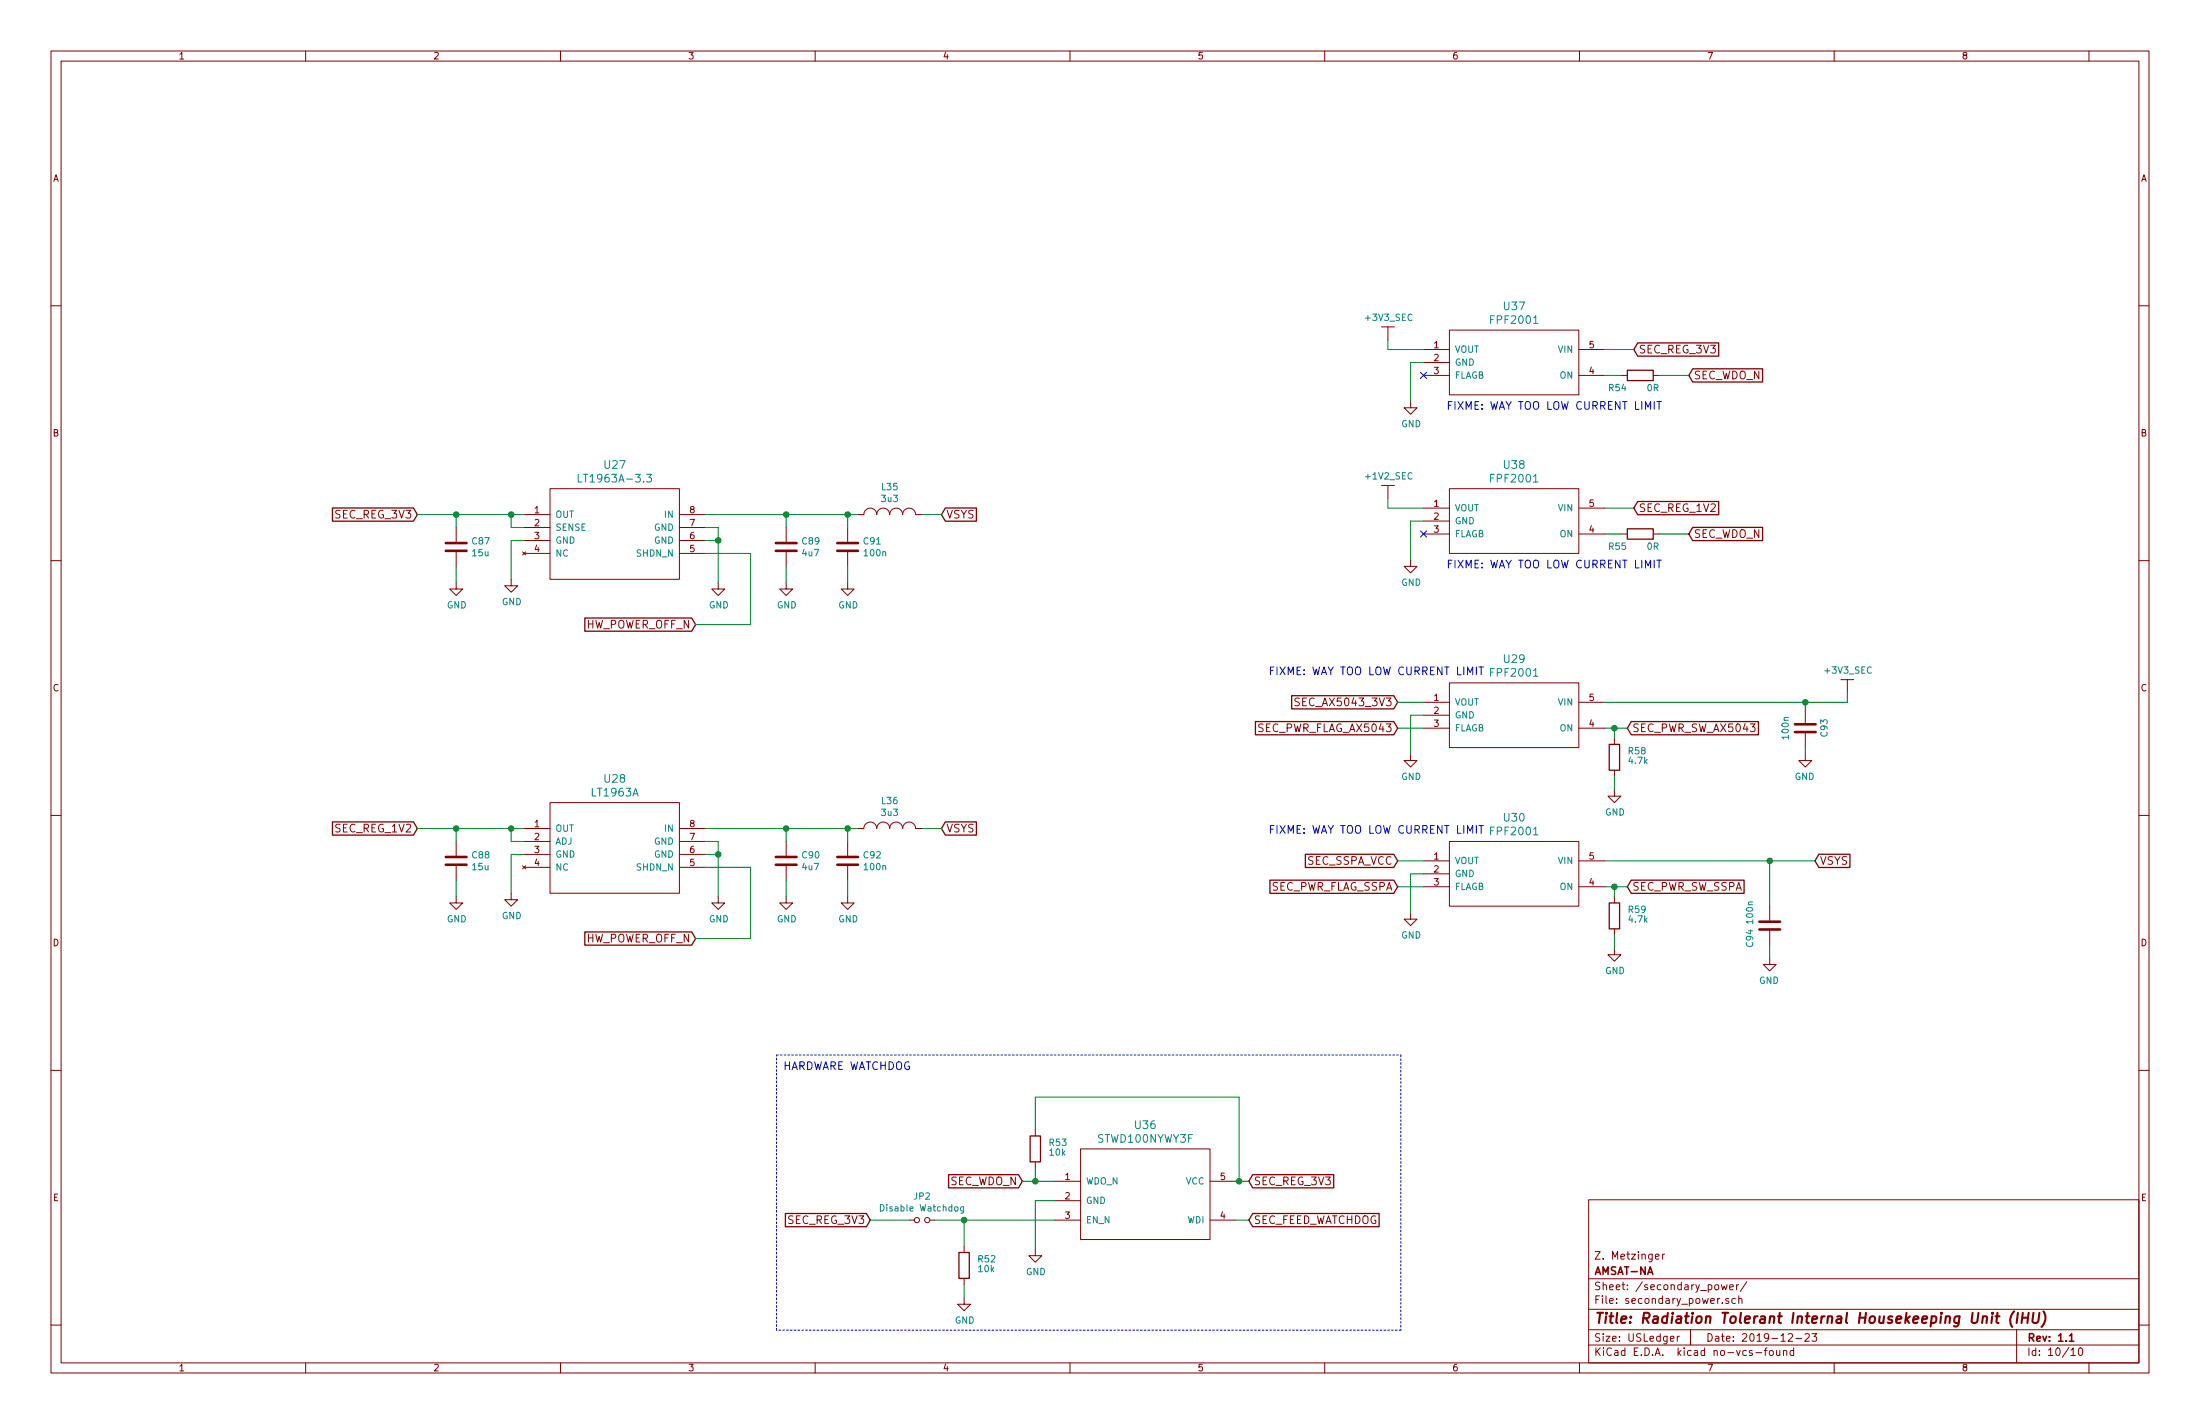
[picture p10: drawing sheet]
<svg xmlns="http://www.w3.org/2000/svg" width="432mm" height="279mm" viewBox="0 0 432 279" stroke-linecap="round" stroke-linejoin="round" font-family="sans-serif">
<g fill="none" stroke="#840000" stroke-width=".2">
<path d="M10 10h411.8v259.4h-411.8zM12 12h407.8v255.4h-407.8zM60 10v2M110 10v2M160 10v2M210 10v2M260 10v2M310 10v2M360 10v2M410 10v2M10 60h2M419.8 60h2"/>
<path d="M271.1 64.1h2.6M272.4 64.1v2.6M276.9 78.7v1.3h1.2l-1.2 1.3-1.3-1.3h1.3M279.4 68.6h5.1M279.4 71.1h5.1M279.4 73.7h5.1M284.5 64.8h25.4v12.7h-25.4zM309.9 68.6h5.1M309.9 73.7h5.1M318.1 73.7h1.3M324.5 73.7h1.3M107.9 95.9h25.4v17.8h-25.4z"/>
<path d="M271.1 95.3h2.6M272.4 95.3v2.5M279.4 99.7h5.1M284.5 95.9h25.4v12.7h-25.4zM309.9 99.7h5.1M10 110h2M89.5 114.3v1.3h1.3l-1.3 1.2-1.2-1.2h1.2M89.5 103.5v2.8M89.5 108.3v2.8M100.3 113.7v1.2h1.3l-1.3 1.3-1.2-1.3h1.2M102.6 108.3l.6 .6M102.9 101h5"/>
<path d="M102.9 103.5h5M102.9 106h5M102.9 108.6h5M103.2 108.3l-.6 .6M133.3 101h5.1M133.3 103.5h5.1M133.3 106h5.1M133.3 108.6h5.1M141 114.3v1.3h1.2l-1.2 1.2-1.3-1.2h1.3M154.3 114.3v1.3h1.3l-1.3 1.2-1.3-1.2h1.3M154.3 103.5v2.8M154.3 108.3v2.8"/>
<path d="M166.4 114.3v1.3h1.2l-1.2 1.2-1.3-1.2h1.3M166.4 103.5v2.8M166.4 108.3v2.8M168.3 101h1.2a1.27 1.27 0 0 1 1.3-1.3 1.27 1.27 0 0 1 1.3 1.3 1.27 1.27 0 0 1 1.3-1.3 1.27 1.27 0 0 1 1.2 1.3 1.27 1.27 0 0 1 1.3-1.3 1.27 1.27 0 0 1 1.3 1.3 1.27 1.27 0 0 1 1.2-1.3 1.27 1.27 0 0 1 1.3 1.3h1.3M276.9 109.9v1.2h1.2l-1.2 1.3-1.3-1.3h1.3M279.4 102.2h5.1M279.4 104.8h5.1M309.9 104.8h5.1M318.1 104.8h1.3M324.5 104.8h1.3M419.8 110h2M255 137h-.5l-.3 .2v.3l.8 .4v.4a.62 .62 0 0 1-.8 .1"/>
<path d="M279.4 137.8h5.1M284.5 134h25.4v12.7h-25.4zM309.9 137.8h5.1M354.3 139.1v2.8M361.3 133.4h2.6M362.6 133.4v2.5M10 160h2M107.9 157.5h25.4v17.8h-25.4zM276.9 148v1.2h1.2l-1.2 1.3-1.3-1.3h1.3M279.4 140.3h5.1M279.4 142.9h5.1M309.9 142.9h5.1"/>
<path d="M316.9 154.9v1.3h1.2l-1.2 1.3-1.3-1.3h1.3M316.9 144.8v1.3M316.9 151.1v1.3M354.3 148v1.2h-1.2l1.2 1.3 1.3-1.3h-1.3M354.3 143.9v2.8M419.8 160h2M89.5 175.9v1.3h1.3l-1.3 1.2-1.2-1.2h1.2M89.5 165.1v2.8M89.5 169.9v2.8M100.3 175.3v1.2h1.3l-1.3 1.3-1.2-1.3h1.2M102.6 169.9l.6 .6M102.9 162.6h5"/>
<path d="M102.9 165.1h5M102.9 167.6h5M102.9 170.2h5M103.2 169.9l-.6 .6M133.3 162.6h5.1M133.3 165.1h5.1M133.3 167.6h5.1M133.3 170.2h5.1M141 175.9v1.3h1.2l-1.2 1.2-1.3-1.2h1.3M154.3 175.9v1.3h1.3l-1.3 1.2-1.3-1.2h1.3M154.3 165.1v2.8M154.3 169.9v2.8"/>
<path d="M166.4 175.9v1.3h1.2l-1.2 1.2-1.3-1.2h1.3M166.4 165.1v2.8M166.4 169.9v2.8M168.3 162.6h1.2a1.27 1.27 0 0 1 1.3-1.3 1.27 1.27 0 0 1 1.3 1.3 1.27 1.27 0 0 1 1.3-1.3 1.27 1.27 0 0 1 1.2 1.3 1.27 1.27 0 0 1 1.3-1.3 1.27 1.27 0 0 1 1.3 1.3 1.27 1.27 0 0 1 1.2-1.3 1.27 1.27 0 0 1 1.3 1.3h1.3M276.9 179.1v1.2h1.2l-1.2 1.3-1.3-1.3h1.3M279.4 168.9h5.1M279.4 171.5h5.1M279.4 174h5.1M284.5 165.1h25.4v12.7h-25.4zM309.9 168.9h5.1M309.9 174h5.1M316.9 175.9v1.3"/>
<path d="M347.3 177.8v2.8M316.9 186.1v1.2h1.2l-1.2 1.3-1.3-1.3h1.3M316.9 182.2v1.3M347.3 188v1.2h-1.2l1.2 1.3 1.3-1.3h-1.3M347.3 182.6v2.8M10 210h2M419.8 210h2M178.4 239.4h1.1M182.5 239.4h1M203.2 221.6v1.3M203.2 228v1.2M207 231.8h5.1"/>
<path d="M207 235.6h5.1M207 239.4h5.1M212.1 225.4h25.4v17.8h-25.4zM237.5 231.8h5.1M237.5 239.4h5.1M311.8 235.4h108v32h-108zM10 260h2M189.2 254.6v1.3h1.3l-1.3 1.3-1.2-1.3h1.2M189.2 244.5v1.2M189.2 250.8v1.3M203.2 245.1v1.3h1.3l-1.3 1.3-1.3-1.3h1.3M311.8 256.9h108"/>
<path d="M311.8 250.9h108M324.9 246.6l.7-.2v-.2l-.5-.1-.2 .2 .1 .7h.6M326.3 246.1v1M326.7 246.1l-.3 .1-.1 .2M337.8 252.1l.3 1 .3-.8 .3 .8 .3-1M339.3 254.8h-.4l-.2 .2 .1 .2 .5 .1v.4h-.6M339.5 252.6l.7-.2-.1-.3h-.4l-.2 .2v.7h.6M340.6 254.8h-.4l-.3 .2 .1 .6 .2 .2 .4-.1M340.8 252.1v1M341.3 254.9l.2-.1h.3l.1 1M341.3 252.1h-.3l-.2 .2M341.3 254.3v1.5"/>
<path d="M342.8 251.5l-1.2 1.9M419.8 260h2M60 267.4v2M110 267.4v2M160 267.4v2M210 267.4v2M260 267.4v2M310 267.4v2M311.8 263.9h108M311.8 260.9h108M327.9 262.7l.7-.2-.1-.2-.4-.1-.2 .2v.7h.6M329.2 262.2v1"/>
<path d="M329.6 262.2l-.4 .3M331.8 260.9v3M344.6 265.4h1.2M346.3 265h.5M346.8 264.5l-.3 .2v1.3M347.3 265.1l.2-.1 .5 .1v.7l-.2 .2-.5-.2zM348.7 265l.1 .9 .3 .1 .2-.2M349.3 265v1M350 265.1l.1-.1a.37 .37 0 0 1 .6 .2v.8M350 265v1M351 261.8l.6-.1 .2 .4-.9 1.1h.9M352 265h-.4l-.3 .3 .2 .6h.5"/>
<path d="M352 264.5v1.5M352.5 262.6h1.1M354.3 261.8l.5-.1 .3 .1v.3l-.9 1.1h.9M355.6 261.7h1l-.5 .6 .4 .1v.6l-.2 .2-.7-.2M360 267.4v2M395.8 260.9v6.5M406.5 264.9l.4-.4v1.5M406.5 266h.8M408.1 264.6l.3-.1a.94 .94 0 0 1 0 1.5l-.4-.3zM410 267.4v2"/>
<circle cx="180" cy="239.4" r=".51"/>
<circle cx="182" cy="239.4" r=".51"/>
</g>
<path d="M406.2 262.1l.4-.4v1.5M406.2 263.2h.8" fill="none" stroke="#840000" stroke-width=".3"/>
<path d="M391 258.3l-.1 1.3M391.1 257.6v.2l.1-.1-.1-.1v.2M391.7 258.3h.8M392 257.6l-.2 1.7 .1 .2 .4 .1M395.3 257.3a2.37 2.37 0 0 0-.4 3.1M396.1 257.6l-.3 2M396.9 258.5h1.1M397 257.6l-.2 2M398.2 257.6l-.3 2M399.1 257.6l-.2 1.6 .2 .3a.66 .66 0 0 0 1-.3l.2-1.6M401.1 257.3a2.31 2.31 0 0 1-.4 3.1" fill="none" stroke="#840000" stroke-width=".41"/>
<g fill="none" stroke="#840000" stroke-width=".25">
<path d="M319.4 72.6h5.1v2.1h-5.1zM321.4 67.3h15.9v2.6h-15.9l-.7-1.3zM332.2 72.4h13.7v2.6h-13.7l-.7-1.3zM65.3 99.7h15.9l.7 1.3-.7 1.3h-15.9zM185.5 99.7h6.1v2.6h-6.1l-.7-1.3zM321.4 98.4h15.9v2.6h-15.9l-.7-1.3zM319.4 103.8h5.1v2h-5.1zM332.2 103.5h13.7v2.6h-13.7l-.7-1.3zM114.8 121.3h21l.7 1.3-.7 1.3h-21zM253.5 136.5h20.1l.7 1.3-.7 1.3h-20.1zM246.4 141.6h27.2l.7 1.3-.7 1.3h-27.2zM315.8 146.1h2.1v5h-2.1z"/>
<path d="M320.2 141.6h24.9v2.6h-24.9l-.8-1.3zM65.3 161.3h15.9l.7 1.3-.7 1.3h-15.9zM185.5 161.3h6.1v2.6h-6.1l-.7-1.3zM249.3 172.7h24.3l.7 1.3-.7 1.3h-24.3zM256.2 167.6h17.4l.7 1.3-.7 1.3h-17.4zM315.8 177.2h2.1v5h-2.1zM320.2 172.7h22.1v2.6h-22.1l-.8-1.3zM357 167.6h6.1v2.6h-6.1l-.8-1.3zM114.8 182.9h21l.7 1.3-.7 1.2h-21zM154.2 238.1h15.9l.7 1.3-.7 1.3h-15.9zM186.2 230.5h13.7l.8 1.3-.8 1.3h-13.7zM202.2 222.9h2v5.1h-2z"/>
<path d="M245.9 230.5h15.9v2.6h-15.9l-.8-1.3zM245.9 238.1h24.8v2.6h-24.8l-.8-1.3zM188.2 245.7h2v5.1h-2z"/>
</g>
<g fill="none" stroke="#840000" stroke-width=".51">
<path d="M87.5 108.1h4.1M87.5 106.6h4.1M152.3 108.1h4M152.3 106.6h4M164.3 108.1h4.1M164.3 106.6h4.1M352.3 143.6h4.1M352.3 142.1h4.1M87.5 169.7h4.1M87.5 168.1h4.1M152.3 169.7h4M152.3 168.1h4"/>
<path d="M164.3 169.7h4.1M164.3 168.1h4.1M345.3 182.4h4.1M345.3 180.8h4.1"/>
</g>
<path d="M113.5 93.1v1.5h.7M126.9 93.1h1l-.5 .5 .4 .2v.6l-.2 .2h-.5l-.2-.2M172.8 236.3a.64 .64 0 0 1 .7 .7 .64 .64 0 0 1-.7 .6zM189.1 236.8v1.1l-.2 .1h-.3M189.1 236.8h-.3l-.3 .2 .1 .6h.5" fill="none" stroke="#008484" stroke-width=".2"/>
<path d="M278.8 73.1l1.2 1.2M280 73.1l-1.2 1.2M278.8 104.2l1.2 1.2M280 104.2l-1.2 1.2" fill="none" stroke="#000084" stroke-width=".2"/>
<path d="M324.7 78.8v1.5M325.2 78.8h.9M325.6 78.8v1.5M324.7 109.9v1.5M325.2 109.9h.9M325.6 109.9v1.5M289.8 130.9v1.5M290.3 130.9h.9M290.7 130.9v1.5M289.8 162v1.5M290.3 162h.9M290.7 162v1.5" fill="none" stroke="#0000c2" stroke-width=".2"/>
<g fill="none" stroke="#008400" stroke-width=".2">
<path d="M272.4 66.7v1.9h7M279.4 71.1h-2.5v7.6M315 68.6h5.7M315 73.7h3.1M325.8 73.7h5.7M272.4 97.8v1.9h7M315 99.7h5.7M81.9 101h21M89.5 101v2.5M89.5 111.1v3.2M100.3 101v2.5h2.6M102.9 106h-2.6v7.7"/>
<path d="M138.4 101h29.9M138.4 103.5h2.6v10.8M138.4 106h2.6M138.4 108.6h8.9v14h-10.8M154.3 101v2.5M154.3 111.1v3.2M166.4 101v2.5M166.4 111.1v3.2M181 101h3.8M279.4 102.2h-2.5v7.7M315 104.8h3.1M325.8 104.8h5.7"/>
<path d="M274.3 137.8h5.1M354.3 137.8v1.3M362.6 135.9v1.9h-47.6M274.3 142.9h5.1M279.4 140.3h-2.5v7.7M315 142.9h4.4M316.9 142.9v1.9M316.9 152.4v2.5M354.3 146.7v1.3M81.9 162.6h21M89.5 162.6v2.5M89.5 172.7v3.2"/>
<path d="M100.3 162.6v2.5h2.6M102.9 167.6h-2.6v7.7M138.4 165.1h2.6v10.8M138.4 162.6h29.9M138.4 167.6h2.6M138.4 170.2h8.9v14h-10.8M154.3 162.6v2.5M154.3 172.7v3.2M166.4 162.6v2.5M166.4 172.7v3.2M181 162.6h3.8M274.3 174h5.1"/>
<path d="M274.3 168.9h5.1M279.4 171.5h-2.5v7.6M315 174h4.4M315 168.9h41.2M316.9 174v1.9M347.3 168.9v8.9M316.9 183.5v2.6M347.3 185.4v2.6M170.8 239.4h7.6M183.5 239.4h23.5M189.2 239.4v5.1M200.7 231.8h6.3"/>
<path d="M203.2 221.6v-6.3h40v16.5M203.2 229.2v2.6M207 235.6h-3.8v9.5M242.6 231.8h2.5M242.6 239.4h2.5M189.2 252.1v2.5"/>
</g>
<g fill="#008400" stroke="#008400" stroke-width=".25">
<circle cx="166.4" cy="101" r=".51"/>
<circle cx="141" cy="106" r=".51"/>
<circle cx="154.3" cy="101" r=".51"/>
<circle cx="100.3" cy="101" r=".51"/>
<circle cx="89.5" cy="101" r=".51"/>
<circle cx="166.4" cy="162.6" r=".51"/>
<circle cx="141" cy="167.6" r=".51"/>
<circle cx="154.3" cy="162.6" r=".51"/>
<circle cx="100.3" cy="162.6" r=".51"/>
<circle cx="89.5" cy="162.6" r=".51"/>
<circle cx="347.3" cy="168.9" r=".51"/>
<circle cx="354.3" cy="137.8" r=".51"/>
<circle cx="243.2" cy="231.8" r=".51"/>
<circle cx="203.2" cy="231.8" r=".51"/>
<circle cx="189.2" cy="239.4" r=".51"/>
<circle cx="316.9" cy="142.9" r=".51"/>
<circle cx="316.9" cy="174" r=".51"/>
</g>
<path d="M152.4 207h122.6M275 207v54M152.4 261v-54M275 261h-122.6" fill="none" stroke="#0000c2" stroke-width=".2" stroke-dasharray=".3 .4"/>
<text font-size="2.8" fill="#840000" x="312.8" y="259.7">Title: Radiation Tolerant Internal Housekeeping Unit (IHU)</text>
<g font-size="2.1" fill="#008484">
<text x="292.8" y="63.6">FPF2001</text>
<text x="295.2" y="60.9">U37</text>
<text x="114.4" y="94.7">LT1963A-3.3</text>
<text x="118.7" y="92">U27</text>
<text x="292.8" y="94.7">FPF2001</text>
<text x="295.2" y="92">U38</text>
<text x="295.2" y="130.1">U29</text>
<text x="292.8" y="132.8">FPF2001</text>
<text x="118.7" y="153.6">U28</text>
<text x="116.2" y="156.3">LT1963A</text>
<text x="295.2" y="161.2">U30</text>
<text x="292.8" y="163.9">FPF2001</text>
<text x="222.9" y="221.5">U36</text>
<text x="215.5" y="224.2">STWD100NYWY3F</text>
</g>
<g font-size="2.1" fill="#840000">
<text x="321.6" y="69.3">SEC_REG_3V3</text>
<text x="332.4" y="74.4">SEC_WDO_N</text>
<text x="65.9" y="101.7">SEC_REG_3V3</text>
<text x="185.7" y="101.7">VSYS</text>
<text x="321.6" y="100.5">SEC_REG_1V2</text>
<text x="332.4" y="105.5">SEC_WDO_N</text>
<text x="114.7" y="123.3">HW_POWER_OFF_N</text>
<text x="247.1" y="143.6">SEC_PWR_FLAG_AX5043</text>
<text x="255.2" y="138.6">SEC_AX5043_3V3</text>
<text x="320.3" y="143.6">SEC_PWR_SW_AX5043</text>
<text x="65.9" y="163.3">SEC_REG_1V2</text>
<text x="185.7" y="163.3">VSYS</text>
<text x="256.4" y="169.7">SEC_SSPA_VCC</text>
<text x="357.1" y="169.7">VSYS</text>
<text x="249" y="174.8">SEC_PWR_FLAG_SSPA</text>
<text x="320.3" y="174.8">SEC_PWR_SW_SSPA</text>
<text x="114.7" y="184.9">HW_POWER_OFF_N</text>
<text x="186.3" y="232.5">SEC_WDO_N</text>
<text x="246" y="232.5">SEC_REG_3V3</text>
<text x="154.8" y="240.2">SEC_REG_3V3</text>
<text x="246" y="240.2">SEC_FEED_WATCHDOG</text>
<text x="312.8" y="250.1">AMSAT-NA</text>
<text x="312.8" y="247.1">Z. Metzinger</text>
<text x="312.8" y="255.8">File: secondary_power.sch</text>
<text x="312.8" y="253.1">Sheet: /secondary_power/</text>
<text x="312.8" y="263.2">Size: USLedger</text>
<text x="334.8" y="263.2">Date: 2019-12-23</text>
<text x="397.8" y="263.2">Rev: 1.1</text>
<text x="312.8" y="266">KiCad E.D.A. kicad no-vcs-found</text>
<text x="397.8" y="266">Id: 10/10</text>
</g>
<g font-size="2.1" fill="#0000c2">
<text x="283.8" y="80.4">FIXME: WAY TOO LOW CURRENT LIMIT</text>
<text x="283.8" y="111.5">FIXME: WAY TOO LOW CURRENT LIMIT</text>
<text x="248.9" y="132.5">FIXME: WAY TOO LOW CURRENT LIMIT</text>
<text x="248.9" y="163.6">FIXME: WAY TOO LOW CURRENT LIMIT</text>
<text x="153.7" y="209.9">HARDWARE WATCHDOG</text>
</g>
<g font-size="1.8" fill="#840000">
<text x="35" y="11.6">1</text>
<text x="85" y="11.6">2</text>
<text x="135" y="11.6">3</text>
<text x="185" y="11.6">4</text>
<text x="235" y="11.6">5</text>
<text x="285" y="11.6">6</text>
<text x="335" y="11.6">7</text>
<text x="385" y="11.6">8</text>
<text x="10.4" y="35.6">A</text>
<text x="420.2" y="35.6">A</text>
<text x="281.5" y="68.3">1</text>
<text x="281.5" y="70.9">2</text>
<text x="311.9" y="68.3">5</text>
<text x="281.5" y="73.4">3</text>
<text x="311.9" y="73.4">4</text>
<text x="10.4" y="85.6">B</text>
<text x="420.2" y="85.6">B</text>
<text x="104.9" y="100.7">1</text>
<text x="135.4" y="100.7">8</text>
<text x="281.5" y="99.4">1</text>
<text x="281.5" y="102">2</text>
<text x="311.9" y="99.4">5</text>
<text x="104.9" y="103.3">2</text>
<text x="104.9" y="105.8">3</text>
<text x="135.4" y="105.8">6</text>
<text x="135.4" y="103.3">7</text>
<text x="281.5" y="104.5">3</text>
<text x="311.9" y="104.5">4</text>
<text x="104.9" y="108.3">4</text>
<text x="135.4" y="108.3">5</text>
<text x="10.4" y="135.6">C</text>
<text x="281.5" y="137.5">1</text>
<text x="311.9" y="137.5">5</text>
<text x="420.2" y="135.6">C</text>
<text x="281.5" y="140.1">2</text>
<text x="281.5" y="142.6">3</text>
<text x="311.9" y="142.6">4</text>
<text x="104.9" y="162.3">1</text>
<text x="104.9" y="164.8">2</text>
<text x="104.9" y="167.4">3</text>
<text x="135.4" y="167.4">6</text>
<text x="135.4" y="164.8">7</text>
<text x="135.4" y="162.3">8</text>
<text x="104.9" y="169.9">4</text>
<text x="135.4" y="169.9">5</text>
<text x="281.5" y="168.7">1</text>
<text x="281.5" y="171.2">2</text>
<text x="281.5" y="173.7">3</text>
<text x="311.9" y="173.7">4</text>
<text x="311.9" y="168.7">5</text>
<text x="10.4" y="185.6">D</text>
<text x="420.2" y="185.6">D</text>
<text x="209.1" y="231.5">1</text>
<text x="239.5" y="231.5">5</text>
<text x="10.4" y="235.6">E</text>
<text x="209.1" y="235.3">2</text>
<text x="209.1" y="239.1">3</text>
<text x="239.5" y="239.1">4</text>
<text x="420.2" y="235.6">E</text>
<text x="35" y="269">1</text>
<text x="85" y="269">2</text>
<text x="135" y="269">3</text>
<text x="185" y="269">4</text>
<text x="235" y="269">5</text>
<text x="285" y="269">6</text>
<text x="335" y="269">7</text>
<text x="385" y="269">8</text>
</g>
<g font-size="1.8" fill="#008484">
<text x="268.1" y="63">+3V3_SEC</text>
<text x="285.5" y="69.2">VOUT</text>
<text x="285.5" y="71.8">GND</text>
<text x="305.9" y="69.2">VIN</text>
<text x="285.5" y="74.3">FLAGB</text>
<text x="306.2" y="74.3">ON</text>
<text x="315.8" y="76.8">R54</text>
<text x="323.3" y="76.8">0R</text>
<text x="275" y="83.8">GND</text>
<text x="268.1" y="94.1">+1V2_SEC</text>
<text x="109" y="101.6">OUT</text>
<text x="130.6" y="101.6">IN</text>
<text x="173.1" y="96.2">L35</text>
<text x="173.1" y="98.5">3u3</text>
<text x="285.5" y="100.3">VOUT</text>
<text x="305.9" y="100.3">VIN</text>
<text x="92.7" y="106.8">C87</text>
<text x="109" y="104.1">SENSE</text>
<text x="109" y="106.7">GND</text>
<text x="128.4" y="106.7">GND</text>
<text x="128.4" y="104.1">GND</text>
<text x="157.5" y="106.8">C89</text>
<text x="169.6" y="106.8">C91</text>
<text x="285.5" y="102.9">GND</text>
<text x="285.5" y="105.4">FLAGB</text>
<text x="306.2" y="105.4">ON</text>
<text x="315.8" y="107.9">R55</text>
<text x="323.3" y="107.9">0R</text>
<text x="92.8" y="109.1">15u</text>
<text x="109" y="109.2">NC</text>
<text x="125.1" y="109.2">SHDN_N</text>
<text x="157.6" y="109.1">4u7</text>
<text x="169.7" y="109.1">100n</text>
<text x="87.7" y="119.4">GND</text>
<text x="98.5" y="118.7">GND</text>
<text x="139.1" y="119.4">GND</text>
<text x="152.5" y="119.4">GND</text>
<text x="164.5" y="119.4">GND</text>
<text x="275" y="114.9">GND</text>
<text x="358.3" y="132.2">+3V3_SEC</text>
<text x="285.5" y="138.4">VOUT</text>
<text x="285.5" y="141">GND</text>
<text x="285.5" y="143.5">FLAGB</text>
<text x="305.9" y="138.4">VIN</text>
<text x="306.2" y="143.5">ON</text>
<text x="319.7" y="148">R58</text>
<text x="319.8" y="149.9">4.7k</text>
<text x="351.1" y="144.9" transform="rotate(-90 351.1 144.9)">100n</text>
<text x="358.7" y="144.5" transform="rotate(-90 358.7 144.5)">C93</text>
<text x="275" y="153">GND</text>
<text x="352.2" y="153">GND</text>
<text x="173.1" y="157.8">L36</text>
<text x="173.1" y="160.1">3u3</text>
<text x="315" y="160">GND</text>
<text x="109" y="163.2">OUT</text>
<text x="109" y="165.7">ADJ</text>
<text x="128.4" y="165.7">GND</text>
<text x="130.6" y="163.2">IN</text>
<text x="92.7" y="168.4">C88</text>
<text x="92.8" y="170.7">15u</text>
<text x="109" y="168.3">GND</text>
<text x="109" y="170.8">NC</text>
<text x="125.1" y="170.8">SHDN_N</text>
<text x="128.4" y="168.3">GND</text>
<text x="157.5" y="168.4">C90</text>
<text x="157.6" y="170.7">4u7</text>
<text x="169.6" y="168.4">C92</text>
<text x="169.7" y="170.7">100n</text>
<text x="285.5" y="169.5">VOUT</text>
<text x="285.5" y="172.1">GND</text>
<text x="305.9" y="169.5">VIN</text>
<text x="285.5" y="174.6">FLAGB</text>
<text x="306.2" y="174.6">ON</text>
<text x="319.7" y="179.1">R59</text>
<text x="87.7" y="181">GND</text>
<text x="98.5" y="180.3">GND</text>
<text x="139.1" y="181">GND</text>
<text x="152.5" y="181">GND</text>
<text x="164.5" y="181">GND</text>
<text x="275" y="184.1">GND</text>
<text x="319.8" y="181">4.7k</text>
<text x="344.1" y="185.8" transform="rotate(-90 344.1 185.8)">C94</text>
<text x="344.1" y="181.1" transform="rotate(-90 344.1 181.1)">100n</text>
<text x="315" y="191.1">GND</text>
<text x="345.3" y="193">GND</text>
<text x="206" y="224.8">R53</text>
<text x="206.1" y="226.7">10k</text>
<text x="213.1" y="232.4">WDO_N</text>
<text x="232.7" y="232.4">VCC</text>
<text x="173.3" y="237.7">Disable Watchdog</text>
<text x="179.4" y="235.4">JP2</text>
<text x="213.1" y="236.2">GND</text>
<text x="213.1" y="240">EN_N</text>
<text x="233" y="240">WDI</text>
<text x="192" y="247.7">R52</text>
<text x="192.1" y="249.6">10k</text>
<text x="201.4" y="250.2">GND</text>
<text x="187.4" y="259.7">GND</text>
</g>
</svg>
